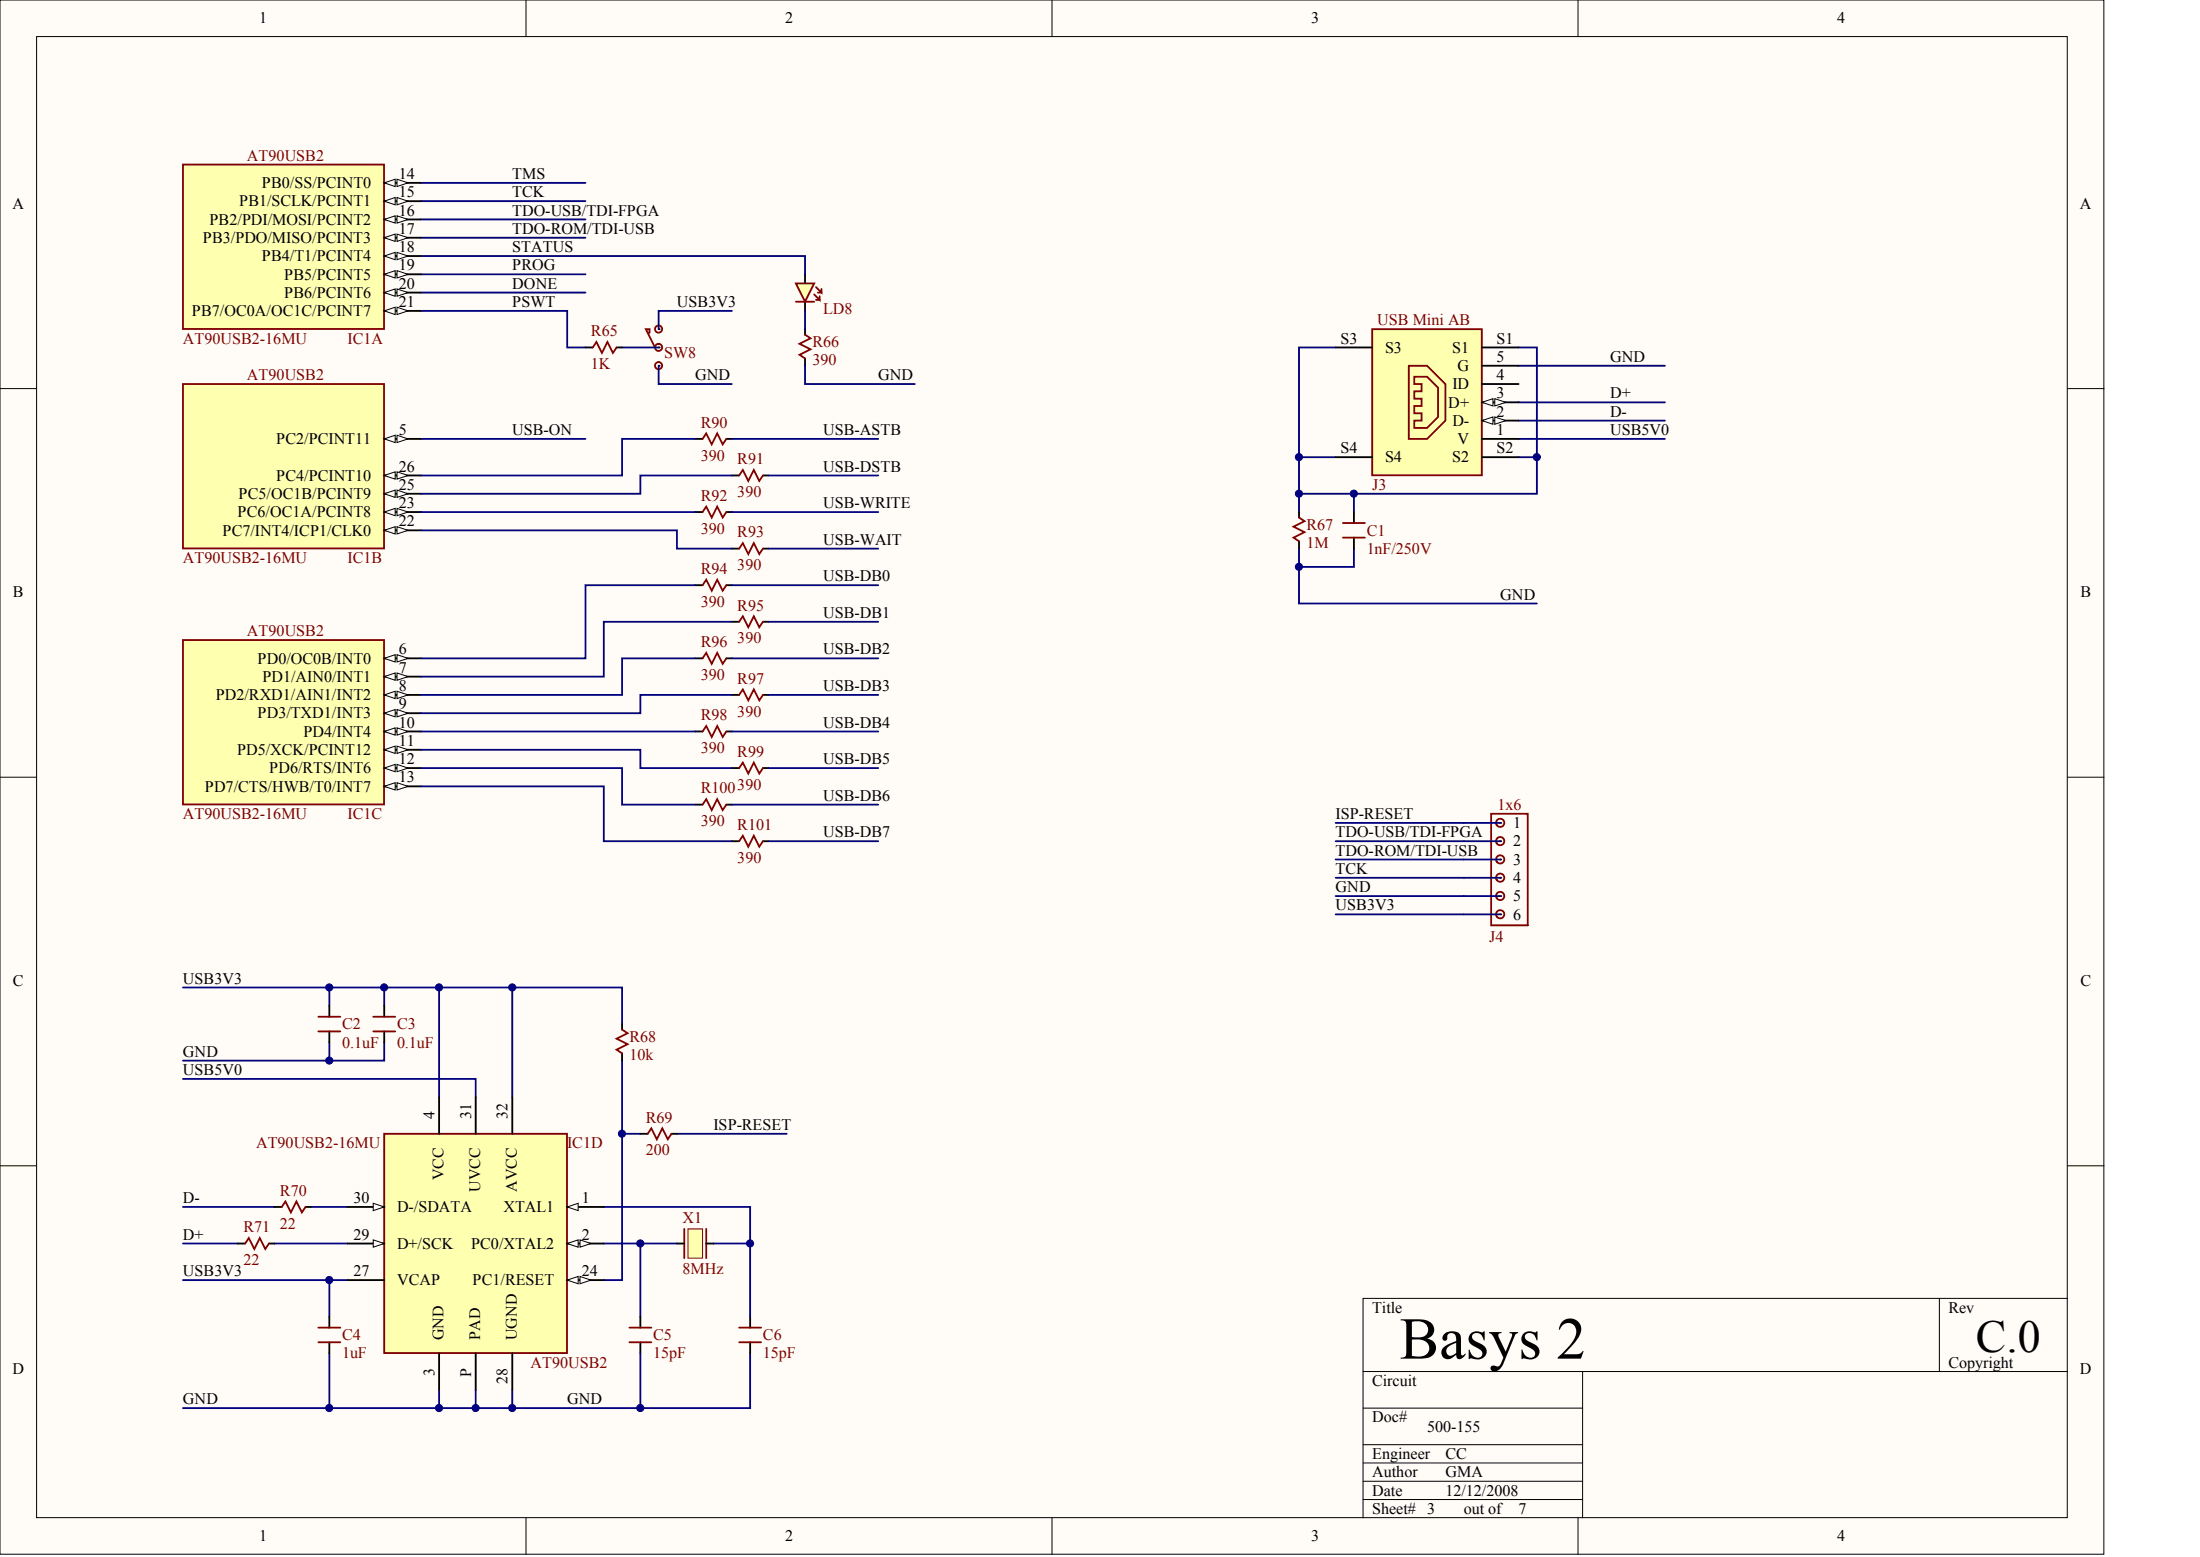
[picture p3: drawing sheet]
<svg xmlns="http://www.w3.org/2000/svg" width="840mm" height="594mm" viewBox="0 0 840 594" stroke-linecap="round" stroke-linejoin="round" font-family="sans-serif">
<g fill="#fffcf8" stroke="#000" stroke-width=".38">
<path d="M0 0h802.9v593h-802.9z"/>
<path d="M14 14h775v565.1h-775z"/>
</g>
<g fill="none" stroke="#000" stroke-width=".38">
<path d="M200.7 0v14M401.5 0v14M602.2 0v14M0 148.3h14M789 148.3h14M0 296.5h14M789 296.5h14M0 444.8h14M789 444.8h14M740.1 495.4v27.9M789 495.4h-268.8v83.7M520.2 523.3h268.8"/>
<path d="M520.2 537.3h83.8M604 523.3v55.8M520.2 558.2h83.8M520.2 551.2h83.8M200.7 579.1v14M401.5 579.1v14M520.2 565.2h83.8M520.2 572.2h83.8M602.2 579.1v14"/>
</g>
<g fill="none" stroke="#000080" stroke-width=".7">
<path d="M160.6 69.8h62.8M160.6 76.8h62.8M160.6 83.7h62.8M160.6 90.7h62.8M509.7 132.6h-13.9v41.8h13.9M579.6 132.6h6.9v41.8h-6.9M579.6 139.6h55.8M579.6 153.5h55.8M495.8 174.4v21M579.6 167.5h55.8M579.6 160.5h55.8M586.5 174.4v14h-69.8"/>
<path d="M495.8 188.4h20.9v7M495.8 209.3v7h20.9v-7M69.8 376.8h167.6v13.9M125.7 376.8v7M146.6 376.8v7M167.6 376.8v41.9M195.5 376.8v41.9M125.7 397.7v7M146.6 397.7v7h-76.8M69.8 411.7h111.7v7M237.4 404.7v83.7h-7M237.4 432.6h7"/>
<path d="M258.4 432.6h41.8M69.8 460.5h34.9M69.8 474.5h21M104.7 474.5h28M118.7 460.5h14M230.4 460.5h55.9v14h-14M230.4 474.5h14M258.4 474.5h-14v27.9M286.3 474.5v27.9M69.8 488.4h55.9M132.7 488.4h-7v14M125.7 516.3v21h41.9v-7"/>
<path d="M244.4 516.3v21M286.3 516.3v21h-90.8M69.8 537.3h55.9M195.5 530.3v7h-27.9"/>
</g>
<g fill="none" stroke="#000" stroke-width=".7">
<path d="M495.8 195.4v2.1M516.7 195.4v4.2M495.8 206.5v2.8M516.7 205.1v4.2M125.7 383.8v4.2M125.7 393.5v4.2M146.6 383.8v4.2M146.6 393.5v4.2M237.4 390.7v2.1M237.4 401.9v2.8M244.4 432.6h2.8M256.3 432.6h2.1"/>
<path d="M90.8 474.5h2.8M102.6 474.5h2.1M104.7 460.5h2.8M116.6 460.5h2.1M125.7 502.4v4.2M125.7 512.1v4.2M244.4 502.4v4.2M244.4 512.1v4.2M286.3 502.4v4.2M286.3 512.1v4.2"/>
</g>
<g fill="none" stroke="#800000" stroke-width=".7">
<path d="M495.8 197.5l2.1 1.4-4.2 2.1 4.2 2-4.2 2.1 2.1 1.4M512.5 199.6h8.4M512.5 205.1h8.4M121.5 388h8.4M121.5 393.5h8.4M142.4 388h8.4M142.4 393.5h8.4M237.4 392.8l2.1 1.4-4.2 2.1 4.2 2.1-4.2 2.1 2.1 1.4M247.2 432.6l1.4-2.1 2.1 4.2 2.1-4.2 2.1 4.2 1.4-2.1M93.6 474.5l1.4-2.1 2.1 4.2 2.1-4.2 2 4.2 1.4-2.1M107.5 460.5l1.4-2.1 2.1 4.2 2.1-4.2 2.1 4.2 1.4-2.1M121.5 506.6h8.4"/>
<path d="M121.5 512.1h8.4M240.2 506.6h8.4M240.2 512.1h8.4M282.1 506.6h8.4M282.1 512.1h8.4"/>
</g>
<path d="M523.7 125.6h41.8v55.7h-41.8z" fill="#ffffb0" stroke="#800000" stroke-width=".7"/>
<path d="M537.7 139.6h6.9l7 6.9v14l-7 7h-6.9z" fill="none" stroke="#800000" stroke-width=".7"/>
<path d="M565.6 132.6h14M565.6 139.6h14M565.6 146.5h14M565.6 153.5h14" fill="none" stroke="#000" stroke-width=".7"/>
<g fill="#fffcf8" stroke="#000" stroke-width=".38">
<path d="M565.6 153.5l4.2-1.4v2.8z"/>
<path d="M570.5 152.1l4.2 1.4-4.2 1.4z"/>
</g>
<path d="M565.6 160.5h14" fill="none" stroke="#000" stroke-width=".7"/>
<g fill="#fffcf8" stroke="#000" stroke-width=".38">
<path d="M565.6 160.5l4.2-1.4v2.8z"/>
<path d="M570.5 159.1l4.2 1.4-4.2 1.4z"/>
</g>
<path d="M509.7 132.6h14M509.7 174.4h14M565.6 167.5h14M565.6 174.4h14" fill="none" stroke="#000" stroke-width=".7"/>
<path d="M539.7 143.7h4.9l4.2 4.2v11.2l-4.2 4.2h-4.9v-2.8h2.8v-2.8h-2.8v-2.8h2.8v-2.8h-2.8v-2.8h2.8v-2.8h-2.8z" fill-rule="evenodd" fill="#ffffb0" stroke="#800000" stroke-width=".7"/>
<path d="M495.8 216.3v14h90.7" fill="none" stroke="#000080" stroke-width=".7"/>
<path d="M261.1 468.9v11.2M269.5 468.9v11.2" fill="none" stroke="#800000" stroke-width=".7"/>
<path d="M262.5 468.9h5.6v11.2h-5.6z" fill-rule="evenodd" fill="#ffffb0" stroke="#800000" stroke-width=".38"/>
<path d="M307.2 104.7v3.5M307.2 115.1v3.5M307.2 125.6v2.1M307.2 136.8v2.8M258.4 474.5h2.7M269.5 474.5h2.8" fill="none" stroke="#000" stroke-width=".7"/>
<path d="M160.6 167.5h62.8M509.7 314h48.9M509.7 321h48.9M509.7 327.9h48.9M509.7 334.9h48.9M509.7 341.9h48.9M509.7 348.9h48.9" fill="none" stroke="#000080" stroke-width=".7"/>
<g fill="#000">
<circle cx="251.4" cy="132.6" r=".35"/>
<circle cx="251.4" cy="139.6" r=".35"/>
<circle cx="251.4" cy="125.6" r=".35"/>
<circle cx="572.6" cy="314" r=".35"/>
<circle cx="572.6" cy="321" r=".35"/>
<circle cx="572.6" cy="334.9" r=".35"/>
<circle cx="572.6" cy="327.9" r=".35"/>
<circle cx="572.6" cy="341.9" r=".35"/>
<circle cx="572.6" cy="348.9" r=".35"/>
</g>
<g fill="none" stroke="#800000" stroke-width=".7">
<path d="M303.7 115.1h7M247.9 127v-1.4h-1.4l3.5 7M251.3 138.2a1.36 1.36 0 0 0-1.1 2 1.36 1.36 0 0 0 2.3 0 1.36 1.36 0 0 0-1.1-2M251.3 131.2a1.36 1.36 0 0 0-1.1 2 1.36 1.36 0 0 0 2.3 0 1.36 1.36 0 0 0-1.1-2M251.3 124.2a1.36 1.36 0 0 0-1.1 2.1 1.36 1.36 0 0 0 2.3 0 1.36 1.36 0 0 0-1.1-2.1M307.2 127.7l2.1 1.4-4.2 2.1 4.2 2.1-4.2 2.1 2.1 1.4M569.1 310.5h13.9v42.6h-13.9zM571.2 314.7a1.57 1.57 0 0 1 1.2-2.3 1.57 1.57 0 0 1 1.6 2 1.57 1.57 0 0 1-2.5 .7l-.3-.3M571.2 321.7a1.57 1.57 0 0 1 1.2-2.3 1.57 1.57 0 0 1 1.6 2 1.57 1.57 0 0 1-2.5 .7l-.3-.4M571.2 328.7a1.57 1.57 0 0 1 1.2-2.4 1.57 1.57 0 0 1 1.6 2.1 1.57 1.57 0 0 1-2.5 .7l-.3-.4M571.2 335.7a1.57 1.57 0 0 1 1.2-2.4 1.57 1.57 0 0 1 1.6 2.1 1.57 1.57 0 0 1-2.5 .7l-.3-.4M571.2 342.6a1.57 1.57 0 0 1 1.2-2.3 1.57 1.57 0 0 1 1.6 2 1.57 1.57 0 0 1-2.5 .7l-.3-.3"/>
<path d="M571.2 349.6a1.57 1.57 0 0 1 1.2-2.3 1.57 1.57 0 0 1 1.6 2 1.57 1.57 0 0 1-2.5 .7l-.3-.4"/>
</g>
<path d="M303.7 108.2h7l-3.5 6.9z" fill="#ffffb0" stroke="#800000" stroke-width=".7"/>
<path d="M310.7 112.3l2.1 2.1v-1.4M311.4 109.5l2.1 2.1v-1.4M311.4 114.4h1.4M312.1 111.6h1.4M226.2 132.6l1.4-2.1 2.1 4.2 2.1-4.2 2.1 4.2 1.4-2.1" fill="none" stroke="#800000" stroke-width=".7"/>
<path d="M160.6 97.7h146.6v7M160.6 118.6h55.9v14h6.9M160.6 104.7h62.8M160.6 111.6h62.8M279.3 118.6h-27.9v7M307.2 118.6v7M237.4 132.6h14M251.4 139.6v6.9h27.9M307.2 139.6v6.9h41.9" fill="none" stroke="#000080" stroke-width=".7"/>
<path d="M223.4 132.6h2.8M235.3 132.6h2.1" fill="none" stroke="#000" stroke-width=".7"/>
<path d="M69.8 62.8h76.8v62.7h-76.8z" fill="#ffffb0" stroke="#800000" stroke-width=".7"/>
<path d="M146.6 69.8h14" fill="none" stroke="#000" stroke-width=".7"/>
<g fill="#fffcf8" stroke="#000" stroke-width=".38">
<path d="M146.6 69.8l4.2-1.4v2.8z"/>
<path d="M151.5 68.4l4.2 1.4-4.2 1.4z"/>
</g>
<path d="M146.6 76.8h14" fill="none" stroke="#000" stroke-width=".7"/>
<g fill="#fffcf8" stroke="#000" stroke-width=".38">
<path d="M146.6 76.8l4.2-1.4v2.8z"/>
<path d="M151.5 75.4l4.2 1.4-4.2 1.4z"/>
</g>
<path d="M146.6 83.7h14" fill="none" stroke="#000" stroke-width=".7"/>
<g fill="#fffcf8" stroke="#000" stroke-width=".38">
<path d="M146.6 83.7l4.2-1.4v2.8z"/>
<path d="M151.5 82.3l4.2 1.4-4.2 1.4z"/>
</g>
<path d="M146.6 90.7h14" fill="none" stroke="#000" stroke-width=".7"/>
<g fill="#fffcf8" stroke="#000" stroke-width=".38">
<path d="M146.6 90.7l4.2-1.4v2.8z"/>
<path d="M151.5 89.3l4.2 1.4-4.2 1.4z"/>
</g>
<path d="M146.6 97.7h14" fill="none" stroke="#000" stroke-width=".7"/>
<g fill="#fffcf8" stroke="#000" stroke-width=".38">
<path d="M146.6 97.7l4.2-1.4v2.8z"/>
<path d="M151.5 96.3l4.2 1.4-4.2 1.4z"/>
</g>
<path d="M146.6 104.7h14" fill="none" stroke="#000" stroke-width=".7"/>
<g fill="#fffcf8" stroke="#000" stroke-width=".38">
<path d="M146.6 104.7l4.2-1.4v2.8z"/>
<path d="M151.5 103.3l4.2 1.4-4.2 1.4z"/>
</g>
<path d="M146.6 111.6h14" fill="none" stroke="#000" stroke-width=".7"/>
<g fill="#fffcf8" stroke="#000" stroke-width=".38">
<path d="M146.6 111.6l4.2-1.4v2.8z"/>
<path d="M151.5 110.2l4.2 1.4-4.2 1.4z"/>
</g>
<path d="M146.6 118.6h14" fill="none" stroke="#000" stroke-width=".7"/>
<g fill="#fffcf8" stroke="#000" stroke-width=".38">
<path d="M146.6 118.6l4.2-1.4v2.8z"/>
<path d="M151.5 117.2l4.2 1.4-4.2 1.4z"/>
</g>
<path d="M69.8 146.5h76.8v62.8h-76.8z" fill="#ffffb0" stroke="#800000" stroke-width=".7"/>
<path d="M146.6 167.5h14" fill="none" stroke="#000" stroke-width=".7"/>
<g fill="#fffcf8" stroke="#000" stroke-width=".38">
<path d="M146.6 167.5l4.2-1.4v2.8z"/>
<path d="M151.5 166.1l4.2 1.4-4.2 1.4z"/>
</g>
<path d="M146.6 181.4h14" fill="none" stroke="#000" stroke-width=".7"/>
<g fill="#fffcf8" stroke="#000" stroke-width=".38">
<path d="M146.6 181.4l4.2-1.4v2.8z"/>
<path d="M151.5 180l4.2 1.4-4.2 1.4z"/>
</g>
<path d="M146.6 188.4h14" fill="none" stroke="#000" stroke-width=".7"/>
<g fill="#fffcf8" stroke="#000" stroke-width=".38">
<path d="M146.6 188.4l4.2-1.4v2.8z"/>
<path d="M151.5 187l4.2 1.4-4.2 1.4z"/>
</g>
<path d="M146.6 195.4h14" fill="none" stroke="#000" stroke-width=".7"/>
<g fill="#fffcf8" stroke="#000" stroke-width=".38">
<path d="M146.6 195.4l4.2-1.4v2.8z"/>
<path d="M151.5 194l4.2 1.4-4.2 1.4z"/>
</g>
<path d="M146.6 202.4h14" fill="none" stroke="#000" stroke-width=".7"/>
<g fill="#fffcf8" stroke="#000" stroke-width=".38">
<path d="M146.6 202.4l4.2-1.4v2.7z"/>
<path d="M151.5 201l4.2 1.4-4.2 1.3z"/>
</g>
<path d="M69.8 244.2h76.8v62.7h-76.8z" fill="#ffffb0" stroke="#800000" stroke-width=".7"/>
<path d="M146.6 251.2h14" fill="none" stroke="#000" stroke-width=".7"/>
<g fill="#fffcf8" stroke="#000" stroke-width=".38">
<path d="M146.6 251.2l4.2-1.4v2.8z"/>
<path d="M151.5 249.8l4.2 1.4-4.2 1.4z"/>
</g>
<path d="M146.6 258.2h14" fill="none" stroke="#000" stroke-width=".7"/>
<g fill="#fffcf8" stroke="#000" stroke-width=".38">
<path d="M146.6 258.2l4.2-1.4v2.8z"/>
<path d="M151.5 256.8l4.2 1.4-4.2 1.4z"/>
</g>
<path d="M146.6 265.1h14" fill="none" stroke="#000" stroke-width=".7"/>
<g fill="#fffcf8" stroke="#000" stroke-width=".38">
<path d="M146.6 265.1l4.2-1.3v2.7z"/>
<path d="M151.5 263.8l4.2 1.3-4.2 1.4z"/>
</g>
<path d="M146.6 272.1h14" fill="none" stroke="#000" stroke-width=".7"/>
<g fill="#fffcf8" stroke="#000" stroke-width=".38">
<path d="M146.6 272.1l4.2-1.4v2.8z"/>
<path d="M151.5 270.7l4.2 1.4-4.2 1.4z"/>
</g>
<path d="M146.6 279.1h14" fill="none" stroke="#000" stroke-width=".7"/>
<g fill="#fffcf8" stroke="#000" stroke-width=".38">
<path d="M146.6 279.1l4.2-1.4v2.8z"/>
<path d="M151.5 277.7l4.2 1.4-4.2 1.4z"/>
</g>
<path d="M146.6 286.1h14" fill="none" stroke="#000" stroke-width=".7"/>
<g fill="#fffcf8" stroke="#000" stroke-width=".38">
<path d="M146.6 286.1l4.2-1.4v2.8z"/>
<path d="M151.5 284.7l4.2 1.4-4.2 1.4z"/>
</g>
<path d="M146.6 293.1h14" fill="none" stroke="#000" stroke-width=".7"/>
<g fill="#fffcf8" stroke="#000" stroke-width=".38">
<path d="M146.6 293.1l4.2-1.4v2.8z"/>
<path d="M151.5 291.7l4.2 1.4-4.2 1.4z"/>
</g>
<path d="M146.6 300h14" fill="none" stroke="#000" stroke-width=".7"/>
<g fill="#fffcf8" stroke="#000" stroke-width=".38">
<path d="M146.6 300l4.2-1.4v2.8z"/>
<path d="M151.5 298.6l4.2 1.4-4.2 1.4z"/>
</g>
<path d="M146.6 432.6h69.8v83.7h-69.8z" fill="#ffffb0" stroke="#800000" stroke-width=".7"/>
<path d="M167.6 418.7v13.9M181.5 418.7v13.9M216.5 460.5h13.9" fill="none" stroke="#000" stroke-width=".7"/>
<path d="M216.5 460.5l4.1-1.4v2.8z" fill="#fffcf8" stroke="#000" stroke-width=".38"/>
<path d="M216.5 474.5h13.9" fill="none" stroke="#000" stroke-width=".7"/>
<g fill="#fffcf8" stroke="#000" stroke-width=".38">
<path d="M216.5 474.5l4.1-1.4v2.8z"/>
<path d="M221.3 473.1l4.2 1.4-4.2 1.4z"/>
</g>
<path d="M216.5 488.4h13.9" fill="none" stroke="#000" stroke-width=".7"/>
<g fill="#fffcf8" stroke="#000" stroke-width=".38">
<path d="M216.5 488.4l4.1-1.4v2.8z"/>
<path d="M221.3 487l4.2 1.4-4.2 1.4z"/>
</g>
<path d="M195.5 418.7v13.9M132.7 460.5h13.9M132.7 488.4h13.9M167.6 516.3v14M195.5 516.3v14" fill="none" stroke="#000" stroke-width=".7"/>
<path d="M142.4 459.1l4.2 1.4-4.2 1.4z" fill="#fffcf8" stroke="#000" stroke-width=".38"/>
<path d="M132.7 474.5h13.9" fill="none" stroke="#000" stroke-width=".7"/>
<path d="M142.4 473.1l4.2 1.4-4.2 1.4z" fill="#fffcf8" stroke="#000" stroke-width=".38"/>
<g fill="none" stroke="#000" stroke-width=".7">
<path d="M265.3 167.5h2.8M277.2 167.5h2.1M265.3 195.4h2.8M277.2 195.4h2.1M279.3 181.4h2.8M291.2 181.4h2.1M279.3 209.3h2.8M291.2 209.3h2.1M265.3 223.3h2.8M277.2 223.3h2.1M279.3 237.2h2.8M291.2 237.2h2.1"/>
<path d="M265.3 251.2h2.8M277.2 251.2h2.1M265.3 279.1h2.8M277.2 279.1h2.1M279.3 265.1h2.8M291.2 265.1h2.1M279.3 293.1h2.8M291.2 293.1h2.1M265.3 307h2.8M277.2 307h2.1M279.3 321h2.8M291.2 321h2.1"/>
<path d="M181.5 516.3v14"/>
</g>
<g fill="none" stroke="#000080" stroke-width=".7">
<path d="M265.3 167.5h-27.9v13.9h-76.8M279.3 167.5h55.9M160.6 195.4h104.7M279.3 181.4h-34.9v7h-83.8M279.3 195.4h55.9M293.3 181.4h41.9M160.6 202.4h97.8v6.9h20.9M293.3 209.3h41.9M265.3 223.3h-41.9v27.9h-62.8M279.3 237.2h-48.9v21h-69.8M279.3 223.3h55.9M293.3 237.2h41.9"/>
<path d="M265.3 251.2h-27.9v13.9h-76.8M279.3 251.2h55.9M160.6 279.1h104.7M279.3 265.1h-34.9v7h-83.8M279.3 279.1h55.9M293.3 265.1h41.9M160.6 286.1h83.8v7h34.9M160.6 293.1h76.8v13.9h27.9M293.3 293.1h41.9M160.6 300h69.8v21h48.9M279.3 307h55.9M558.6 314h14"/>
<path d="M293.3 321h41.9M558.6 321h14M558.6 327.9h14M558.6 334.9h14M558.6 348.9h14M558.6 341.9h14M181.5 530.3v7"/>
</g>
<path d="M268.1 167.5l1.4-2.1 2.1 4.2 2.1-4.2 2.1 4.2 1.4-2.1M268.1 195.4l1.4-2.1 2.1 4.2 2.1-4.2 2.1 4.2 1.4-2.1M282.1 181.4l1.4-2.1 2.1 4.2 2.1-4.2 2.1 4.2 1.4-2.1M282.1 209.3l1.4-2.1 2.1 4.2 2.1-4.2 2.1 4.2 1.4-2.1M268.1 223.3l1.4-2.1 2.1 4.2 2.1-4.2 2.1 4.2 1.4-2.1M282.1 237.2l1.4-2.1 2.1 4.2 2.1-4.2 2.1 4.2 1.4-2.1M268.1 251.2l1.4-2.1 2.1 4.2 2.1-4.2 2.1 4.2 1.4-2.1M268.1 279.1l1.4-2.1 2.1 4.2 2.1-4.2 2.1 4.2 1.4-2.1M282.1 265.1l1.4-2 2.1 4.1 2.1-4.1 2.1 4.1 1.4-2.1M282.1 293.1l1.4-2.1 2.1 4.2 2.1-4.2 2.1 4.2 1.4-2.1M268.1 307l1.4-2.1 2.1 4.2 2.1-4.2 2.1 4.2 1.4-2.1M282.1 321l1.4-2.1 2.1 4.2 2.1-4.2 2.1 4.2 1.4-2.1" fill="none" stroke="#800000" stroke-width=".7"/>
<g fill="#000080" stroke="#000080" stroke-width=".38">
<circle cx="125.7" cy="537.2" r="1.36"/>
<circle cx="125.7" cy="488.4" r="1.36"/>
<circle cx="125.7" cy="404.7" r="1.36"/>
<circle cx="125.7" cy="376.8" r="1.36"/>
<circle cx="146.6" cy="376.8" r="1.36"/>
<circle cx="167.5" cy="537.2" r="1.36"/>
<circle cx="167.5" cy="376.8" r="1.36"/>
<circle cx="181.5" cy="537.2" r="1.36"/>
<circle cx="195.5" cy="537.2" r="1.36"/>
<circle cx="195.5" cy="376.8" r="1.36"/>
<circle cx="237.4" cy="432.6" r="1.36"/>
<circle cx="244.4" cy="537.2" r="1.36"/>
<circle cx="244.4" cy="474.4" r="1.36"/>
<circle cx="286.2" cy="474.4" r="1.36"/>
<circle cx="495.7" cy="216.3" r="1.36"/>
<circle cx="495.7" cy="188.4" r="1.36"/>
<circle cx="495.7" cy="174.4" r="1.36"/>
<circle cx="516.7" cy="188.4" r="1.36"/>
<circle cx="586.5" cy="174.4" r="1.36"/>
</g>
<text font-size="22.7" x="534.2" y="518.4">Basys 2</text>
<text font-size="17.4" x="754.1" y="515.8">C.0</text>
<g font-size="6.1">
<text x="98.9" y="9">1</text>
<text x="299.6" y="9">2</text>
<text x="500.4" y="9">3</text>
<text x="701.1" y="9">4</text>
<text x="100" y="71.8">PB0/SS/PCINT0</text>
<text x="152.2" y="68.3">14</text>
<text x="195.5" y="68.3">TMS</text>
<text x="152.2" y="75.2">15</text>
<text x="195.5" y="75.2">TCK</text>
<text x="4.7" y="79.6">A</text>
<text x="91.3" y="78.7">PB1/SCLK/PCINT1</text>
<text x="152.2" y="82.2">16</text>
<text x="195.5" y="82.2">TDO-USB/TDI-FPGA</text>
<text x="793.8" y="79.6">A</text>
<text x="79.9" y="85.7">PB2/PDI/MOSI/PCINT2</text>
<text x="152.2" y="89.2">17</text>
<text x="195.5" y="89.2">TDO-ROM/TDI-USB</text>
<text x="77.4" y="92.7">PB3/PDO/MISO/PCINT3</text>
<text x="100" y="99.7">PB4/T1/PCINT4</text>
<text x="152.2" y="96.2">18</text>
<text x="195.5" y="96.2">STATUS</text>
<text x="108.5" y="106.6">PB5/PCINT5</text>
<text x="152.2" y="103.2">19</text>
<text x="195.5" y="103.2">PROG</text>
<text x="108.5" y="113.6">PB6/PCINT6</text>
<text x="152.2" y="110.1">20</text>
<text x="195.5" y="110.1">DONE</text>
<text x="152.2" y="117.1">21</text>
<text x="195.5" y="117.1">PSWT</text>
<text x="258.4" y="117.1">USB3V3</text>
<text x="73.2" y="120.6">PB7/OC0A/OC1C/PCINT7</text>
<text x="511.6" y="131.1">S3</text>
<text x="571.2" y="131.1">S1</text>
<text x="528.6" y="134.6">S3</text>
<text x="554.2" y="134.6">S1</text>
<text x="556.2" y="141.5">G</text>
<text x="571.2" y="138">5</text>
<text x="614.5" y="138">GND</text>
<text x="265.3" y="145">GND</text>
<text x="335.2" y="145">GND</text>
<text x="554.3" y="148.5">ID</text>
<text x="571.2" y="145">4</text>
<text x="552.7" y="155.5">D+</text>
<text x="571.2" y="152">3</text>
<text x="614.5" y="152">D+</text>
<text x="571.2" y="159">2</text>
<text x="614.5" y="159">D-</text>
<text x="152.2" y="166">5</text>
<text x="195.5" y="166">USB-ON</text>
<text x="314.2" y="166">USB-ASTB</text>
<text x="554.3" y="162.5">D-</text>
<text x="571.2" y="166">1</text>
<text x="614.5" y="166">USB5V0</text>
<text x="105.4" y="169.4">PC2/PCINT11</text>
<text x="511.6" y="172.9">S4</text>
<text x="556.2" y="169.4">V</text>
<text x="571.2" y="172.9">S2</text>
<text x="152.2" y="179.9">26</text>
<text x="314.2" y="179.9">USB-DSTB</text>
<text x="528.6" y="176.4">S4</text>
<text x="554.2" y="176.4">S2</text>
<text x="105.4" y="183.4">PC4/PCINT10</text>
<text x="91.1" y="190.4">PC5/OC1B/PCINT9</text>
<text x="152.2" y="186.9">25</text>
<text x="90.7" y="197.4">PC6/OC1A/PCINT8</text>
<text x="152.2" y="193.9">23</text>
<text x="314.2" y="193.9">USB-WRITE</text>
<text x="152.2" y="200.8">22</text>
<text x="85" y="204.3">PC7/INT4/ICP1/CLK0</text>
<text x="314.2" y="207.8">USB-WAIT</text>
<text x="314.2" y="221.8">USB-DB0</text>
<text x="5" y="227.8">B</text>
<text x="794" y="227.8">B</text>
<text x="572.6" y="228.8">GND</text>
<text x="314.2" y="235.7">USB-DB1</text>
<text x="152.2" y="249.7">6</text>
<text x="314.2" y="249.7">USB-DB2</text>
<text x="98.3" y="253.2">PD0/OC0B/INT0</text>
<text x="152.2" y="256.7">7</text>
<text x="100.1" y="260.2">PD1/AIN0/INT1</text>
<text x="152.2" y="263.6">8</text>
<text x="314.2" y="263.6">USB-DB3</text>
<text x="82.3" y="267.1">PD2/RXD1/AIN1/INT2</text>
<text x="98.3" y="274.1">PD3/TXD1/INT3</text>
<text x="152.2" y="270.6">9</text>
<text x="115.8" y="281.1">PD4/INT4</text>
<text x="152.2" y="277.6">10</text>
<text x="314.2" y="277.6">USB-DB4</text>
<text x="152.2" y="284.6">11</text>
<text x="90.5" y="288.1">PD5/XCK/PCINT12</text>
<text x="152.2" y="291.6">12</text>
<text x="314.2" y="291.6">USB-DB5</text>
<text x="102.8" y="295">PD6/RTS/INT6</text>
<text x="152.2" y="298.5">13</text>
<text x="78.2" y="302">PD7/CTS/HWB/T0/INT7</text>
<text x="314.2" y="305.5">USB-DB6</text>
<text x="509.7" y="312.5">ISP-RESET</text>
<text x="577.5" y="316">1</text>
<text x="314.2" y="319.5">USB-DB7</text>
<text x="509.7" y="319.5">TDO-USB/TDI-FPGA</text>
<text x="577.5" y="322.9">2</text>
<text x="509.7" y="326.4">TDO-ROM/TDI-USB</text>
<text x="577.5" y="329.9">3</text>
<text x="509.7" y="333.4">TCK</text>
<text x="509.7" y="340.4">GND</text>
<text x="577.5" y="336.9">4</text>
<text x="509.7" y="347.4">USB3V3</text>
<text x="577.5" y="343.9">5</text>
<text x="577.5" y="350.9">6</text>
<text x="5" y="376.1">C</text>
<text x="69.8" y="375.3">USB3V3</text>
<text x="794" y="376.1">C</text>
<text x="69.8" y="403.2">GND</text>
<text x="69.8" y="410.2">USB5V0</text>
<text x="165.8" y="427" transform="rotate(-90 165.8 427)">4</text>
<text x="179.8" y="427" transform="rotate(-90 179.8 427)">31</text>
<text x="193.7" y="427" transform="rotate(-90 193.7 427)">32</text>
<text x="272.3" y="431.1">ISP-RESET</text>
<text x="169.3" y="450.4" transform="rotate(-90 169.3 450.4)">VCC</text>
<text x="183.3" y="454.9" transform="rotate(-90 183.3 454.9)">UVCC</text>
<text x="197.2" y="454.9" transform="rotate(-90 197.2 454.9)">AVCC</text>
<text x="69.8" y="459">D-</text>
<text x="134.9" y="459">30</text>
<text x="222" y="459">1</text>
<text x="151.5" y="462.5">D-/SDATA</text>
<text x="192.2" y="462.5">XTAL1</text>
<text x="69.8" y="473">D+</text>
<text x="134.9" y="473">29</text>
<text x="222" y="473">2</text>
<text x="151.5" y="476.5">D+/SCK</text>
<text x="179.8" y="476.5">PC0/XTAL2</text>
<text x="69.8" y="486.9">USB3V3</text>
<text x="134.9" y="486.9">27</text>
<text x="151.5" y="490.4">VCAP</text>
<text x="180.4" y="490.4">PC1/RESET</text>
<text x="222" y="486.9">24</text>
<text x="523.7" y="500.9">Title</text>
<text x="743.6" y="500.9">Rev</text>
<text x="169.3" y="511.5" transform="rotate(-90 169.3 511.5)">GND</text>
<text x="183.3" y="511.5" transform="rotate(-90 183.3 511.5)">PAD</text>
<text x="197.2" y="511.5" transform="rotate(-90 197.2 511.5)">UGND</text>
<text x="743.6" y="521.8">Copyright</text>
<text x="4.7" y="524.4">D</text>
<text x="165.8" y="525.1" transform="rotate(-90 165.8 525.1)">3</text>
<text x="179.8" y="525.4" transform="rotate(-90 179.8 525.4)">P</text>
<text x="793.8" y="524.4">D</text>
<text x="193.7" y="528.2" transform="rotate(-90 193.7 528.2)">28</text>
<text x="523.7" y="528.8">Circuit</text>
<text x="69.8" y="535.8">GND</text>
<text x="216.5" y="535.8">GND</text>
<text x="523.7" y="542.7">Doc#</text>
<text x="544.6" y="546.2">500-155</text>
<text x="523.7" y="556.7">Engineer</text>
<text x="551.6" y="556.7">CC</text>
<text x="523.7" y="563.7">Author</text>
<text x="551.6" y="563.7">GMA</text>
<text x="523.7" y="570.6">Date</text>
<text x="551.6" y="570.6">12/12/2008</text>
<text x="523.7" y="577.6">Sheet# 3</text>
<text x="558.6" y="577.6">out of</text>
<text x="579.6" y="577.6">7</text>
<text x="98.9" y="588.1">1</text>
<text x="299.6" y="588.1">2</text>
<text x="500.4" y="588.1">3</text>
<text x="701.1" y="588.1">4</text>
</g>
<g font-size="6.1" fill="#800000">
<text x="94.3" y="61.3">AT90USB2</text>
<text x="314.2" y="119.9">LD8</text>
<text x="525.6" y="124.1">USB Mini AB</text>
<text x="69.8" y="131.1">AT90USB2-16MU</text>
<text x="132.7" y="131.1">IC1A</text>
<text x="225.5" y="128.3">R65</text>
<text x="253.5" y="136.7">SW8</text>
<text x="310" y="132.5">R66</text>
<text x="225.5" y="140.8">1K</text>
<text x="310" y="139.4">390</text>
<text x="94.3" y="145">AT90USB2</text>
<text x="267.4" y="163.2">R90</text>
<text x="267.4" y="175.7">390</text>
<text x="281.4" y="177.1">R91</text>
<text x="267.4" y="191.1">R92</text>
<text x="281.4" y="189.7">390</text>
<text x="523.7" y="186.9">J3</text>
<text x="267.4" y="203.6">390</text>
<text x="498.6" y="202.2">R67</text>
<text x="281.4" y="205">R93</text>
<text x="498.6" y="209.2">1M</text>
<text x="521.6" y="204.3">C1</text>
<text x="69.8" y="214.8">AT90USB2-16MU</text>
<text x="132.7" y="214.8">IC1B</text>
<text x="521.6" y="211.3">1nF/250V</text>
<text x="267.4" y="219">R94</text>
<text x="281.4" y="217.6">390</text>
<text x="267.4" y="231.5">390</text>
<text x="281.4" y="232.9">R95</text>
<text x="94.3" y="242.7">AT90USB2</text>
<text x="281.4" y="245.5">390</text>
<text x="267.4" y="246.9">R96</text>
<text x="267.4" y="259.5">390</text>
<text x="281.4" y="260.8">R97</text>
<text x="267.4" y="274.8">R98</text>
<text x="281.4" y="273.4">390</text>
<text x="267.4" y="287.4">390</text>
<text x="281.4" y="288.8">R99</text>
<text x="267.4" y="302.7">R100390</text>
<text x="571.5" y="309">1x6</text>
<text x="69.8" y="312.5">AT90USB2-16MU</text>
<text x="132.7" y="312.5">IC1C</text>
<text x="267.4" y="315.3">390</text>
<text x="281.4" y="316.7">R101</text>
<text x="281.4" y="329.2">390</text>
<text x="568.4" y="359.2">J4</text>
<text x="130.6" y="392.7">C2</text>
<text x="151.5" y="392.7">C3</text>
<text x="130.6" y="399.7">0.1uF</text>
<text x="151.5" y="399.7">0.1uF</text>
<text x="240.2" y="397.6">R68</text>
<text x="240.2" y="404.6">10k</text>
<text x="246.5" y="428.3">R69</text>
<text x="97.8" y="438.1">AT90USB2-16MU</text>
<text x="216.5" y="438.1">IC1D</text>
<text x="246.5" y="440.9">200</text>
<text x="106.8" y="456.2">R70</text>
<text x="260.4" y="466.7">X1</text>
<text x="92.9" y="470.2">R71</text>
<text x="106.8" y="468.8">22</text>
<text x="92.9" y="482.7">22</text>
<text x="260.4" y="486.2">8MHz</text>
<text x="130.6" y="511.3">C4</text>
<text x="249.3" y="511.3">C5</text>
<text x="291.2" y="511.3">C6</text>
<text x="130.6" y="518.3">1uF</text>
<text x="202.5" y="521.8">AT90USB2</text>
<text x="249.3" y="518.3">15pF</text>
<text x="291.2" y="518.3">15pF</text>
</g>
</svg>
